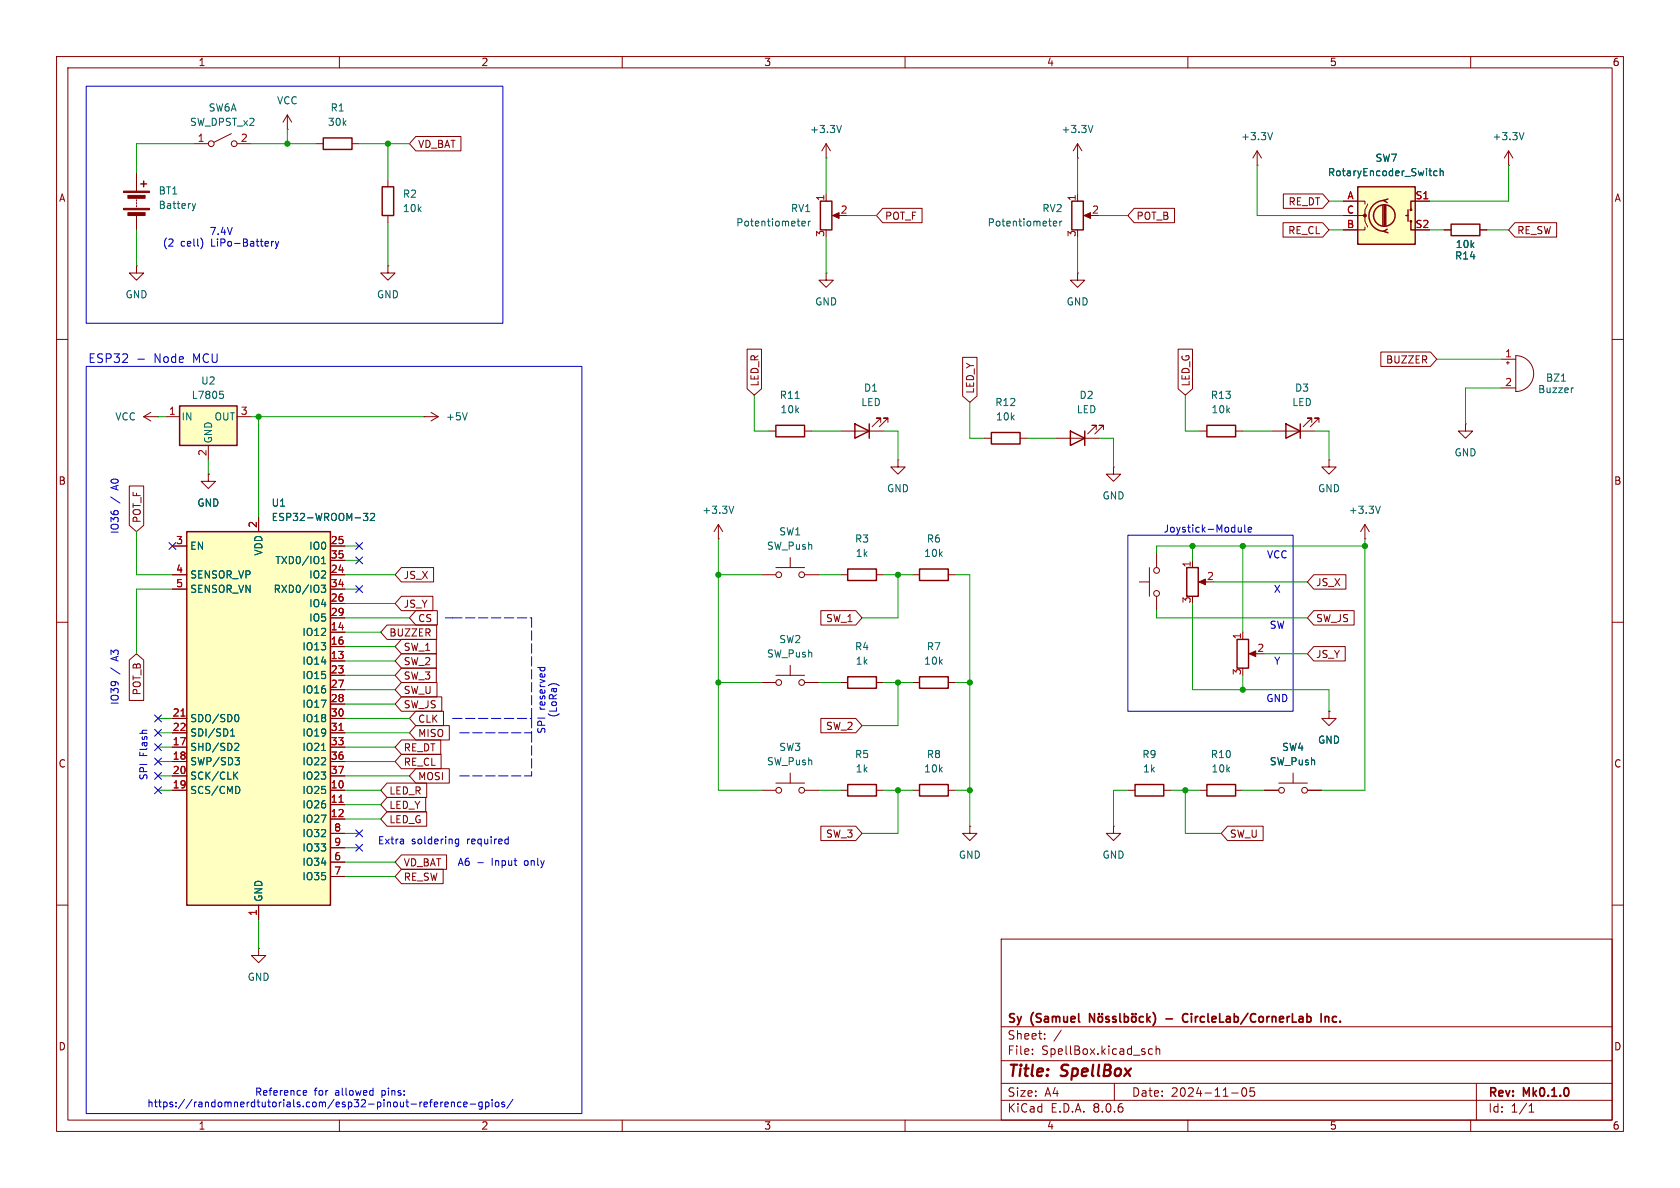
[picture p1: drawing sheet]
<svg xmlns="http://www.w3.org/2000/svg" width="297mm" height="210mm" viewBox="0 0 297 210" stroke-linecap="round" stroke-linejoin="round" font-family="sans-serif">
<g fill="none" stroke="#840000" stroke-width=".18">
<path d="M10 10h277v190h-277zM12 12h273v186h-273zM60 10v2M110 10v2M160 10v2M210 10v2M260 10v2M10 60h2M285 60h2M10 110h2M285 110h2M10 160h2"/>
<path d="M285 160h2M177 166h108v32h-108zM60 198v2M110 198v2M160 198v2M177 194.5h108M177 191.5h108M177 187.5h108M177 181.5h108M182.5 186.3v.1M182.5 185.5v.1M184.7 183.6v.1"/>
<path d="M184.7 182.8v.1M187.6 182.1l-1.3 2M197 191.5v3M203.7 185.5l-.4-.1-.3 .3v.4l.2 .2h.5M204.4 185.5l.2-.1 .4 .1v.9M204.4 184.9v1.5M210 198v2M217.7 193.2h1.2M219.7 192.4l.2-.1a.81 .81 0 0 1 .6 .6 .81 .81 0 0 1-.3 .8l-.2 .1a.81 .81 0 0 1-.3-1.4zM221.7 192.3h-.7v.7l.2-.1h.5l.1 .3-.1 .5-.2 .1-.5-.1M260 198v2M261 191.5v6.5"/>
<path d="M270.3 196.6h.9M270.3 195.5l.4-.4v1.5"/>
</g>
<g fill="none" stroke="#840000" stroke-width=".3">
<path d="M193.5 179.2v1.5l-.9-1.5v1.5M194.2 179.8l.2-.1 .4 .1 .1 .6-.1 .2-.4 .1-.2-.2zM194.3 179.2v.1M194.8 179.2v.1M196.1 179.8l-.4-.1-.2 .2 .1 .2 .5 .2v.3h-.6M197.3 179.8l-.4-.1-.2 .2 .1 .2 .5 .2v.3h-.6M198 179.2v1.3l.2 .2M198.8 179.8l.4-.1 .3 .3v.4l-.2 .2h-.5M198.8 179.2v1.5M200.1 179.8l.2-.1 .5 .1v.6l-.1 .2-.4 .1-.2-.2zM200.2 179.2v.1M200.8 179.2v.1"/>
<path d="M202.1 179.8l-.4-.1-.3 .3v.4l.2 .2h.5M202.8 179.2v1.5M203.3 179.7l-.5 .6M203.8 179a1.72 1.72 0 0 1 0 2.3M210 179.3a.6 .6 0 0 0-.8 0 .6 .6 0 0 0-.1 .7 .56 .56 0 0 0 .2 .6 .56 .56 0 0 0 .7-.1M233.6 179.2v1.5M234.3 179.8l.2-.1 .3 .1 .1 .9M234.3 179.7v1M202.9 180.1l.4 .6M206.1 180.1h1.2"/>
</g>
<path d="M31.7 71.8h10.2v6.9h-10.2z" fill="#ffffc2"/>
<path d="M256.5 39.6h5.1v2.1h-5.1zM31.7 71.8h10.2v6.9h-10.2zM189.2 76.2l2.6 1.3-2.6 1.2zM191.8 76.2v2.5M209.8 100.3h2v5.1h-2zM218.7 113h2v5.1h-2z" fill="none" stroke="#840000" stroke-width=".25"/>
<g fill="none" stroke="#840000" stroke-width=".18">
<path d="M255.3 40.6h1.2M261.6 40.6h1.3M25.4 73.7h2.5M25.4 73.7l1.3 .7M26.7 72.9l-1.3 .8M27.9 73.7h.1M29.2 73.7h2.5M36.8 78.7v2.6M41.9 73.7h2.5M186.7 77.5h7.6M193.8 75.9v-.7h-.8h.8l-1.5 1.5M195.1 75.9v-.7h-.8h.8l-1.6 1.5"/>
<path d="M259.1 74.9v1.3h1.2l-1.2 1.3-1.3-1.3h1.3M259.1 74.9h.1M265.4 63.5h2.6M265.4 68.6h2.6M266.3 64.1h.5M266.6 63.9v.5M268 62.9a3.2 3.2 0 0 1 3.1 3.1 3.2 3.2 0 0 1-3.1 3.2zM36.8 83.8v1.3h1.3l-1.3 1.3-1.2-1.3h1.2M36.8 83.8h.1M210.8 99.1v1.2M212.3 102.9h1.1M219.7 111.8v1.2"/>
<path d="M221.2 115.6h1M234.9 125.7v1.3h1.3l-1.3 1.3-1.2-1.3h1.2M234.9 125.7h.1M45.7 167.6v1.3h1.3l-1.3 1.3-1.3-1.3h1.3M45.7 167.6h.1"/>
</g>
<path d="M38.9 69.2h.6M39 69.6h.3l.2 .3-.1 .5h-.4M276 67.4h.8M278.2 68.6h-.3" fill="none" stroke="#006464" stroke-width=".18"/>
<g fill="#840000" stroke="#840000" stroke-width=".18">
<path d="M220.9 115.6l1.1-.5v1z"/>
<path d="M212 102.9l1.1-.5v1z"/>
</g>
<path d="M240 33h10.2v10.2h-10.2z" fill="#ffffc2"/>
<g fill="none" stroke="#840000" stroke-width=".25">
<path d="M240 33h10.2v10.2h-10.2zM244.5 36.3v3.6M244.7 35.4a2.73 2.73 0 0 0-2.7 2.8 2.73 2.73 0 0 0 2.7 2.7M244.7 36.3v3.6M245 36.3v3.6M245.4 35.2l-.8 .2 .6 .4M248.5 38.1h.4M248.9 37.1v2M249.4 39.1v1.5h.8M250.2 35.6h-.8v1.5M245.2 40.5l-.6 .4 .8 .2"/>
<circle cx="244.7" cy="38.1" r="1.9"/>
<circle cx="249.4" cy="39.1" r=".13"/>
<circle cx="249.4" cy="37.1" r=".13"/>
</g>
<circle cx="241.3" cy="38.1" r=".25" fill="#840000" stroke="#840000" stroke-width=".18"/>
<path d="M222.2 29.2h.1M222.2 26.7l-.7 1.2M222.2 26.7v2.5M222.2 26.7l.8 1.2M237.5 35.6h3.8v.5M237.5 38.1h3.8v1l.5 1M241.8 36.1l-.5 1v1h-.5M250.2 35.6h2.5M241.3 40.1v.5h-3.8" fill="none" stroke="#840000" stroke-width=".18"/>
<path d="M225 23.4l-.5 1.3M254.1 30.3l-.4-.1-.2 .3 .1 .5h.5M254.6 30.3l.2-.1 .3 .1v.8M254.6 29.8v1.3" fill="none" stroke="#006464" stroke-width=".18"/>
<path d="M33 94h25.4v66h-25.4z" fill="#ffffc2"/>
<g fill="none" stroke="#840000" stroke-width=".25">
<path d="M24.9 32.5h1M25.4 32v1M57.1 24.4h5.1v2h-5.1zM67.6 33h2v5.1h-2zM145 35.6h2.1v5h-2.1zM189.5 35.6h2v5h-2zM137.2 75.2h5v2h-5zM151.1 74.9l2.6 1.3-2.6 1.3zM153.7 74.9v2.6M175.3 76.5h5v2h-5zM213.4 75.2h5v2h-5zM227.3 74.9l2.6 1.3-2.6 1.3z"/>
<path d="M229.9 74.9v2.6M33 94h25.4v66h-25.4zM149.9 119.6h5v2.1h-5zM149.9 100.6h5v2h-5zM162.6 100.6h5v2h-5zM162.6 119.6h5v2.1h-5zM149.9 138.7h5v2h-5zM162.6 138.7h5v2h-5zM200.7 138.7h5v2h-5zM213.4 138.7h5v2h-5z"/>
</g>
<g fill="none" stroke="#840000" stroke-width=".18">
<path d="M24.1 30.5v3.3M24.1 35.3v.3M24.1 35.8v.3M24.1 36.3v.3M24.1 38.1v2.5M34.3 25.4h2.5M40.9 23.6l-3.1 1.5M41.9 25.4h2.5M50.8 22.9h.1M50.8 20.3l-.8 1.3M50.8 20.3v2.6M50.8 20.3l.8 1.3"/>
<path d="M55.9 25.4h1.2M62.2 25.4h1.3M68.6 31.8v1.2M68.6 38.1v1.3M73.5 24.1h8v2.6h-8l-1.1-1.3zM146 27.9h.1M146 25.4l-.7 1.3M146 25.4v2.5M146 34.3v1.3M146 25.4l.8 1.3M147.6 38.1h1M156.1 36.8h6.9v2.6h-6.9l-1.2-1.3z"/>
<path d="M190.5 27.9h.1M190.5 25.4v2.5M190.5 34.3v1.3M190.5 25.4l-.8 1.3M190.5 25.4l.8 1.3M192 38.1h1M200.5 36.8h7.1v2.6h-7.1l-1.1-1.3zM226.8 39.4h7l1.1 1.2-1.1 1.3h-7zM226.9 34.3h6.9l1.1 1.3-1.1 1.2h-6.9zM237.5 38.1h2.5M237.5 35.6h2.5M250.2 35.6h2.5"/>
<path d="M266.7 29.2h.1M266.7 26.7l-.8 1.2M266.7 26.7v2.5M266.7 26.7l.8 1.2M267.8 39.4h7.4v2.5h-7.4l-1.1-1.3zM24.1 47v1.3h1.3l-1.3 1.2-1.2-1.2h1.2M24.1 47h.1M68.6 47v1.3h1.2l-1.2 1.2-1.3-1.2h1.3M68.6 47h.1M146 48.3v1.2h1.3l-1.3 1.3-1.2-1.3h1.2M146 48.3h.1M190.5 48.3v1.2h1.3l-1.3 1.3-1.3-1.3h1.3"/>
<path d="M190.5 48.3h.1M237.5 40.6h2.5M255.3 40.6h1.2M261.6 40.6h1.3M74.9 73.7h.1M74.9 73.7h2.6M76.2 72.9l1.3 .8M77.5 73.7l-1.3 .7M132.1 61.7h2.5v7l-1.3 1.2-1.2-1.2zM135.9 76.2h1.3M142.2 76.2h1.3M148.6 76.2h7.6"/>
<path d="M155.7 74.7v-.8h-.8h.8l-1.5 1.5M157 74.7v-.8h-.8h.8l-1.6 1.5M170.2 63.2h2.5v6.8l-1.3 1.1-1.2-1.1zM174 77.5h1.3M180.3 77.5h1.3M208.3 61.7h2.5v7l-1.3 1.2-1.2-1.2zM212.1 76.2h1.3M218.4 76.2h1.3M224.8 76.2h7.6M231.9 74.7v-.8h-.8h.8l-1.5 1.5M233.2 74.7v-.8h-.8h.8l-1.6 1.5M244.1 62.2h8.8l1.1 1.3-1.1 1.3h-8.8z"/>
<path d="M22.9 85.9h2.5v7l-1.3 1.1-1.2-1.1zM30.5 96.5h2.5M36.8 83.8h.1M45.7 91.4v2.6M58.4 96.5h2.6M58.4 99.1h2.6M127 95.3h.1M127 92.7l-.8 1.3M127 92.7v2.6M127 92.7l.8 1.3M139.7 98.6v1.7M158.7 81.3v1.3h1.3l-1.3 1.2-1.2-1.2h1.2"/>
<path d="M158.7 81.3h.1M196.8 82.6v1.2h1.3l-1.3 1.3-1.2-1.3h1.2M196.8 82.6h.1M204.5 97.8v2.5M234.9 81.3v1.3h1.3l-1.3 1.2-1.2-1.2h1.2M234.9 81.3h.1M241.3 95.3h.1M241.3 92.7l-.8 1.3M241.3 92.7v2.6M241.3 92.7l.8 1.3M22.9 116.7l1.2-1.1 1.3 1.1v7.1h-2.5zM30.5 101.6h2.5"/>
<path d="M30.5 104.1h2.5M58.4 116.8h2.6M58.4 111.8h2.6M58.4 114.3h2.6M58.4 119.4h2.6M58.4 101.6h2.6M58.4 106.7h2.6M58.4 109.2h2.6M58.4 104.1h2.6M68.4 110.5h8.8v2.5h-8.8l-1.1-1.2zM71 113h6.1v2.6h-6.1l-1.2-1.3zM71 115.6h6.1v2.5h-6.1l-1.2-1.3z"/>
<path d="M71 118.1h6.1v2.6h-6.1l-1.2-1.3zM71 105.4h5.5v2.6h-5.5l-1.2-1.3zM71 100.3h5.6v2.6h-5.6l-1.2-1.3zM73.5 107.9h3.8v2.6h-3.8l-1.1-1.3zM134.6 101.6h2.6M137.2 119.4h5M137.2 100.3h5M139.7 117.6v1.8M142.2 101.6h2.6M145.1 107.9h6.2l1.1 1.3-1.1 1.3h-6.2zM148.6 101.6h1.3M154.9 101.6h1.3"/>
<path d="M161.3 101.6h1.3M167.6 101.6h1.3M201.4 102.9h1.8M203.2 100.3v5.1M204.5 105.4v2.6M232.3 101.6h5.6v2.5h-5.6l-1.2-1.2zM232.3 114.3h5.5v2.5h-5.5l-1.2-1.2zM232.3 107.9h7.1v2.6h-7.1l-1.2-1.3zM30.5 139.7h2.5M30.5 132.1h2.5M30.5 134.6h2.5M30.5 137.2h2.5"/>
<path d="M30.5 127h2.5M30.5 129.5h2.5M58.4 139.7h2.6M58.4 132.1h2.6M58.4 134.6h2.6M58.4 137.2h2.6M58.4 127h2.6M58.4 129.5h2.6M58.4 121.9h2.6M58.4 124.5h2.6M68.4 138.4h7v2.6h-7l-1.1-1.3zM71 120.6h6.3v2.6h-6.3l-1.2-1.3z"/>
<path d="M71 123.2h7.1v2.5h-7.1l-1.2-1.2zM71 133.3h7v2.6h-7l-1.2-1.3zM71 130.8h6.9v2.6h-6.9l-1.2-1.3zM73.5 135.9h5.9v2.5h-5.9l-1.1-1.2zM73.5 128.3h5.9v2.5h-5.9l-1.1-1.3zM73.5 125.7h4.9v2.6h-4.9l-1.1-1.3zM134.6 139.7h2.6M134.6 120.7h2.6M137.2 138.4h5M139.7 136.7v1.7M142.2 139.7h2.6M142.2 120.7h2.6"/>
<path d="M145.1 127h6.2l1.1 1.3-1.1 1.2h-6.2zM148.6 139.7h1.3M148.6 120.7h1.3M154.9 139.7h1.3M154.9 120.7h1.3M161.3 139.7h1.3M161.3 120.7h1.3M167.6 139.7h1.3M167.6 120.7h1.3M199.4 139.7h1.3M205.7 139.7h1.3M212.1 139.7h1.3"/>
<path d="M218.4 139.7h1.3M223.5 139.7h2.6M226.1 138.4h5M228.6 136.7v1.7M231.1 139.7h2.6M234.9 125.7h.1M58.4 142.2h2.6M58.4 144.8h2.6M58.4 152.4h2.6M58.4 154.9h2.6M58.4 147.3h2.6M58.4 149.9h2.6"/>
<path d="M68.4 143.5h7v2.6h-7l-1.1-1.3zM68.4 141h6.9v2.5h-6.9l-1.1-1.3zM71 153.7h7.3v2.5h-7.3l-1.2-1.3zM71 151.1h7.9v2.6h-7.9l-1.2-1.3zM145.1 146h6.2l1.1 1.3-1.1 1.3h-6.2zM171.4 146.1v1.2h1.3l-1.3 1.3-1.2-1.3h1.2M171.4 146.1h.1M196.8 146.1v1.2h1.3l-1.3 1.3-1.2-1.3h1.2M196.8 146.1h.1M217 146h6.3v2.6h-6.3l-1.1-1.3zM45.7 160v2.6"/>
<circle cx="37.3" cy="25.4" r=".51"/>
<circle cx="41.4" cy="25.4" r=".51"/>
<circle cx="137.7" cy="101.6" r=".51"/>
<circle cx="141.7" cy="101.6" r=".51"/>
<circle cx="204.5" cy="104.9" r=".51"/>
<circle cx="204.5" cy="100.8" r=".51"/>
<circle cx="137.7" cy="120.7" r=".51"/>
<circle cx="137.7" cy="139.7" r=".51"/>
<circle cx="141.7" cy="120.7" r=".51"/>
<circle cx="141.7" cy="139.7" r=".51"/>
<circle cx="226.6" cy="139.7" r=".51"/>
<circle cx="230.6" cy="139.7" r=".51"/>
</g>
<path d="M32 126.6h.7M59.9 129.1h.8M59.9 141.8h.8" fill="none" stroke="#a90000" stroke-width=".18"/>
<g fill="none" stroke="#006464" stroke-width=".18">
<path d="M34 36l.3 .8M34.3 36.8l-.2 .4M34.6 36l-.3 .8M141.8 39.5l.6-.1-.1-.2-.4-.1-.1 .2v.6h.5M142.9 39.1v.8M143.3 39.1l-.4 .2M148.8 22.2l-.5 1.2M186.2 39.5l.6-.1v-.2l-.4-.1-.2 .2 .1 .6h.5M187.4 39.1v.8M187.7 39.1l-.3 .2M193.2 22.2l-.4 1.2M254.1 30.3l-.4-.1-.2 .3 .1 .5h.5"/>
<path d="M254.6 30.3l.2-.1 .3 .1v.8M254.6 29.8v1.3M269.4 23.4l-.4 1.3M82.6 73l-.4 1.2M140.6 70.4h.7M56.8 99.6h.8M56.8 98.7l.4-.3v1.2M64.2 90.7h.8l-.4 .5 .4 .2v.5l-.2 .1-.6-.1M65.5 90.9l.5-.2 .2 .4-.8 .9h.8M129.7 89.5l-.4 1.2M244 89.5l-.4 1.2M56.8 103.4h.8l-.5 .5 .4 .2v.5l-.2 .1h-.5"/>
<path d="M40.8 130.1h.7M40.8 129.2l.3-.4v1.3M41.5 137l.5 .7M41.6 133.9h.7l-.4 .5 .4 .1v.5l-.2 .2h-.4M41.7 131.4l.4 .1 .1 .3-.8 .9h.8M41.8 126.3a.68 .68 0 0 1 .4 .6 .68 .68 0 0 1-.4 .7M42 136.5l-.7 .7M42.2 139.1l.2 .5-.2 .6M56.8 132.7h.8"/>
</g>
<g fill="#840000" stroke="#840000" stroke-width=".18">
<path d="M191.6 38.1l1.2-.5v1z"/>
<path d="M147.2 38.1l1.1-.5v1z"/>
<path d="M21.8 36.8h4.6v.3h-4.6z"/>
<path d="M21.8 33.8h4.6v.2h-4.6z"/>
<path d="M22.6 37.6h3.1v.5h-3.1z"/>
<path d="M22.6 34.5h3.1v.6h-3.1z"/>
</g>
<g fill="none" stroke="#0000c2" stroke-width=".18">
<path d="M15.2 15.2h73.7v42h-73.7zM35.5 42.1a1.49 1.49 0 0 1 0 1.8M48 42.7v.8M48.4 42.7l-.4 .2M48.7 42.7l.3 .8M49 43.5l-.3 .4M49.3 42.7l-.3 .8M15.2 64.8h87.7v132.1h-87.7zM24.4 63.5h1.1M199.4 94.6h29.2v31.1h-29.2zM218.9 93.2l.1 .8 .3 .1 .1-.2M219.4 93.2v.9"/>
<path d="M220.1 92.8v1.1l.1 .2M220.7 93.6l.6-.1-.1-.2-.4-.1-.1 .2v.6h.5M78.7 109.2h1.3M95.1 118h1.2M95.5 118v.3M96.3 118v.3M97.2 121a1.5 1.5 0 0 1 1.6 .2M81.1 148.3v1.1l-.3 .2-.3-.1M81.1 148.4l-.4-.1-.2 .3 .1 .5h.5M84.5 152.5h.9M89.5 148.3l.4 .1M89.9 149.1l-.4 .1"/>
<path d="M89.9 147.9v1.3M53.7 193.6h.5M53.7 192.8h.3l.2 .3-.6 .1M65.8 192.8h.1M65.9 192.3v1.3M65.9 193.6h-.1M75.5 194.9l.1 .2-.6 .1M75.9 194.8h.5M76.4 194.4l-.3 .2v1.1M76.8 195.2l.6-.1-.1-.2-.3-.1-.2 .2v.6h.5M77.9 194.8v.9M78.3 194.8l-.4 .3"/>
<path d="M78.6 195.2l.7-.1-.1-.2-.4-.1-.2 .2 .1 .6h.5M79.8 194.9l.2-.1 .3 .1v.8M79.8 194.8v.9M81.5 194.9l-.4-.1-.2 .3 .1 .5h.5M82 195.2l.6-.1-.1-.2-.3-.1-.2 .2v.6h.5M83.1 195.2h1M85.2 194.9l-.3-.1-.3 .3 .2 .5h.4M85.2 194.8v1l-.2 .3-.3-.1M85.8 194.9l.4-.1 .3 .3-.2 .5h-.5M85.8 194.8v1.3M87 194.4v.1M87 194.8v.9"/>
<path d="M87.7 194.9l.3-.1 .2 .3v.3l-.2 .3-.3-.1-.2-.2zM89.2 194.9l-.3-.1-.2 .2v.2l.5 .1v.3h-.5M90.7 194.3l-1.1 1.7"/>
</g>
<path d="M80 109.2h14M94 109.2v17.8M80 127h14M81.3 129.5h12.7M81.3 137.2h12.7M94 127v2.5M94 129.5v7.7" fill="none" stroke="#0000c2" stroke-width=".18" stroke-dasharray="1.7 .6"/>
<g fill="none" stroke="#009600" stroke-width=".18">
<path d="M34.3 25.4h-10.2v5.1M44.4 25.4h11.5M50.8 22.9v2.5M63.5 25.4h8.9M68.6 25.4v6.4M68.6 39.4v7.6M146 27.9v6.4M149.9 38.1h5M190.5 27.9v6.4M194.3 38.1h5.1M222.2 29.2v8.9h15.3M234.9 35.6h2.6"/>
<path d="M266.7 29.2v6.4h-14M24.1 40.6v6.4M146 41.9v6.4M190.5 41.9v6.4M234.9 40.6h2.6M252.7 40.6h2.6M262.9 40.6h3.8M27.9 73.7h1.3M44.4 73.7h30.5M45.7 73.7v17.7M133.3 69.9v6.3h2.6M143.5 76.2h5.1"/>
<path d="M156.2 76.2h2.5v5.1M171.4 71.1v6.4h2.6M181.6 77.5h5.1M194.3 77.5h2.5v5.1M209.5 69.9v6.3h2.6M219.7 76.2h5.1M232.4 76.2h2.5v5.1M254 63.5h11.4M265.4 68.6h-6.3v6.3M24.1 94v7.6h6.4M36.8 81.3v2.5M61 99.1h2.5"/>
<path d="M61 96.5h2.5M127 95.3v44.4h7.6M210.8 96.5v2.6M219.7 96.5v15.3M241.3 96.5h-36.8v1.3M241.3 95.3v44.4h-7.6M30.5 104.1h-6.4v11.5M61 109.2h11.4M61 114.3h8.8M61 104.1h2.5M61 111.8h6.3M61 116.8h8.8"/>
<path d="M61 101.6h8.8M61 119.4h8.8M61 106.7h8.8M127 101.6h7.6M144.8 101.6h3.8M156.2 101.6h5.1M158.7 101.6v7.6h-6.3M168.9 101.6h2.5v44.5M204.5 108v1.2h26.6M210.8 106.7v15.2h24.1v3.8M214.6 102.9h16.5M219.7 119.4v2.5"/>
<path d="M223.5 115.6h7.6M27.9 132.1h2.6M27.9 129.5h2.6M27.9 134.6h2.6M27.9 127h2.6M27.9 137.2h2.6M27.9 139.7h2.6M61 132.1h8.8M61 129.5h11.4M61 134.6h8.8M61 127h11.4M61 137.2h11.4"/>
<path d="M61 139.7h6.3M61 121.9h8.8M61 124.5h8.8M127 120.7h7.6M144.8 139.7h3.8M144.8 120.7h3.8M156.2 139.7h5.1M156.2 120.7h5.1M158.7 120.7v7.6h-6.3M158.7 139.7v7.6h-6.3M168.9 139.7h2.5M168.9 120.7h2.5"/>
<path d="M199.4 139.7h-2.6v6.4M207 139.7h5.1M209.5 139.7v7.6h6.4M219.7 139.7h3.8M61 144.8h6.3M61 152.4h8.8M61 142.2h6.3M61 149.9h2.5M61 147.3h2.5M61 154.9h8.8M45.7 162.6v5"/>
</g>
<g fill="none" stroke="#000084" stroke-width=".18">
<path d="M29.9 95.9l1.2 1.2M31.1 95.9l-1.2 1.2M62.9 95.9l1.2 1.2M62.9 98.5l1.2 1.2M64.1 95.9l-1.2 1.2M64.1 98.5l-1.2 1.2M62.9 103.5l1.2 1.2M64.1 103.5l-1.2 1.2M27.3 134l1.2 1.2M27.3 139.1l1.2 1.2M27.3 131.5l1.2 1.2M27.3 136.6l1.2 1.2"/>
<path d="M27.3 128.9l1.2 1.2M27.3 126.4l1.2 1.2M28.5 131.5l-1.2 1.2M28.5 139.1l-1.2 1.2M28.5 134l-1.2 1.2M28.5 136.6l-1.2 1.2M28.5 128.9l-1.2 1.2M28.5 126.4l-1.2 1.2M62.9 149.3l1.2 1.2M62.9 146.7l1.2 1.2M64.1 149.3l-1.2 1.2M64.1 146.7l-1.2 1.2"/>
</g>
<g fill="#009600" stroke="#009600" stroke-width=".18">
<circle cx="45.7" cy="73.7" r=".46"/>
<circle cx="68.6" cy="25.4" r=".46"/>
<circle cx="50.8" cy="25.4" r=".46"/>
<circle cx="241.3" cy="96.5" r=".46"/>
<circle cx="219.7" cy="96.5" r=".46"/>
<circle cx="210.8" cy="96.5" r=".46"/>
<circle cx="158.7" cy="101.6" r=".46"/>
<circle cx="127" cy="101.6" r=".46"/>
<circle cx="171.4" cy="120.7" r=".46"/>
<circle cx="171.4" cy="139.7" r=".46"/>
<circle cx="158.7" cy="120.7" r=".46"/>
<circle cx="158.7" cy="139.7" r=".46"/>
<circle cx="127" cy="120.7" r=".46"/>
<circle cx="219.7" cy="121.9" r=".46"/>
<circle cx="209.5" cy="139.7" r=".46"/>
</g>
<g font-size="2.8" fill="#840000">
<text x="178" y="190.9">Title:</text>
<text x="187.7" y="190.9">SpellBox</text>
</g>
<g font-size="2.1" fill="#0000c2">
<text x="15.5" y="64.3">ESP32</text>
<text x="27.3" y="64.3">Node</text>
<text x="34.2" y="64.3">MCU</text>
</g>
<g font-size="2.1" fill="#840000">
<text x="178" y="184">Sheet:</text>
<text x="178" y="181.2">Sy</text>
<text x="182.3" y="181.2">(Samuel</text>
<text x="211" y="181.2">CircleLab/CornerLab</text>
<text x="236" y="181.2">Inc.</text>
<text x="178" y="186.7">File:</text>
<text x="184.1" y="186.7">SpellBox.kicad_sch</text>
<text x="178" y="196.9">KiCad</text>
<text x="178" y="194.1">Size:</text>
<text x="184.7" y="194.1">A4</text>
<text x="185.7" y="196.9">E.D.A.</text>
<text x="193.3" y="196.9">8.0.6</text>
<text x="200" y="194.1">Date:</text>
<text x="207" y="194.1">2024-11-05</text>
<text x="263" y="194.3">Rev:</text>
<text x="263" y="196.9">Id:</text>
<text x="267.1" y="196.9">1/1</text>
<text x="269.4" y="194.3">Mk0.1.0</text>
</g>
<g font-size="1.8" fill="#840000">
<text x="35" y="11.9">1</text>
<text x="85" y="11.9">2</text>
<text x="135" y="11.9">3</text>
<text x="185" y="11.9">4</text>
<text x="235" y="11.9">5</text>
<text x="285" y="11.9">6</text>
<text x="73.8" y="26.4">VD_BAT</text>
<text x="10.3" y="35.9">A</text>
<text x="285.3" y="35.9">A</text>
<text x="156.4" y="39.1">POT_F</text>
<text x="200.8" y="39.1">POT_B</text>
<text x="227.6" y="41.6">RE_CL</text>
<text x="227.7" y="36.5">RE_DT</text>
<text x="268.1" y="41.6">RE_SW</text>
<text x="244.9" y="64.5">BUZZER</text>
<text x="134.3" y="68.4" transform="rotate(-90 134.3 68.4)">LED_R</text>
<text x="172.4" y="69.7" transform="rotate(-90 172.4 69.7)">LED_Y</text>
<text x="210.5" y="68.4" transform="rotate(-90 210.5 68.4)">LED_G</text>
<text x="10.3" y="85.9">B</text>
<text x="285.3" y="85.9">B</text>
<text x="25.1" y="92.6" transform="rotate(-90 25.1 92.6)">POT_F</text>
<text x="71.3" y="107.6">JS_Y</text>
<text x="71.3" y="102.6">JS_X</text>
<text x="232.6" y="103.8">JS_X</text>
<text x="68.7" y="112.7">BUZZER</text>
<text x="73.8" y="110.2">CS</text>
<text x="145.9" y="110.2">SW_1</text>
<text x="232.6" y="110.2">SW_JS</text>
<text x="71.3" y="115.3">SW_1</text>
<text x="71.3" y="117.8">SW_2</text>
<text x="232.6" y="116.5">JS_Y</text>
<text x="25.1" y="123" transform="rotate(-90 25.1 123)">POT_B</text>
<text x="71.3" y="122.9">SW_U</text>
<text x="71.3" y="120.3">SW_3</text>
<text x="71.3" y="125.4">SW_JS</text>
<text x="73.8" y="130.5">MISO</text>
<text x="73.8" y="128">CLK</text>
<text x="145.9" y="129.2">SW_2</text>
<text x="10.3" y="135.9">C</text>
<text x="71.3" y="135.6">RE_CL</text>
<text x="71.3" y="133">RE_DT</text>
<text x="285.3" y="135.9">C</text>
<text x="68.7" y="140.7">LED_R</text>
<text x="68.7" y="143.2">LED_Y</text>
<text x="73.8" y="138.1">MOSI</text>
<text x="68.7" y="145.7">LED_G</text>
<text x="145.9" y="148.3">SW_3</text>
<text x="217.3" y="148.3">SW_U</text>
<text x="71.3" y="155.9">RE_SW</text>
<text x="71.3" y="153.4">VD_BAT</text>
<text x="10.3" y="185.9">D</text>
<text x="285.3" y="185.9">D</text>
<text x="35" y="199.9">1</text>
<text x="85" y="199.9">2</text>
<text x="135" y="199.9">3</text>
<text x="185" y="199.9">4</text>
<text x="235" y="199.9">5</text>
<text x="285" y="199.9">6</text>
</g>
<g font-size="1.8" fill="#006464">
<text x="33.5" y="22.5">SW_DPST_x2</text>
<text x="36.8" y="19.9">SW6A</text>
<text x="48.9" y="18.6">VCC</text>
<text x="57.9" y="22.5">30k</text>
<text x="58.3" y="19.9">R1</text>
<text x="143.1" y="23.7">+3.3V</text>
<text x="187.6" y="23.7">+3.3V</text>
<text x="219.3" y="25">+3.3V</text>
<text x="243.1" y="28.8">SW7</text>
<text x="263.8" y="25">+3.3V</text>
<text x="27.9" y="34.6">BT1</text>
<text x="71.1" y="35.2">R2</text>
<text x="234.7" y="31.3">RotaryEncoder_Switch</text>
<text x="27.9" y="37.1">Battery</text>
<text x="71.1" y="37.7">10k</text>
<text x="130.1" y="40.2">Potentiometer</text>
<text x="139.7" y="37.7">RV1</text>
<text x="174.5" y="40.2">Potentiometer</text>
<text x="184.2" y="37.7">RV2</text>
<text x="257.1" y="46.1">R14</text>
<text x="257.3" y="44">10k</text>
<text x="22.1" y="52.9">GND</text>
<text x="66.5" y="52.9">GND</text>
<text x="144" y="54.2">GND</text>
<text x="188.5" y="54.2">GND</text>
<text x="33.8" y="70.7">L7805</text>
<text x="35.5" y="68.2">U2</text>
<text x="137.8" y="70.7">R11</text>
<text x="152.2" y="72">LED</text>
<text x="152.6" y="69.4">D1</text>
<text x="175.9" y="72">R12</text>
<text x="190.7" y="70.7">D2</text>
<text x="214" y="70.7">R13</text>
<text x="228.4" y="72">LED</text>
<text x="228.8" y="69.4">D3</text>
<text x="271.8" y="69.7">Buzzer</text>
<text x="273.2" y="67.7">BZ1</text>
<text x="20.3" y="74.5">VCC</text>
<text x="32" y="74.5">IN</text>
<text x="37.8" y="74.5">OUT</text>
<text x="78.7" y="74.5">+5V</text>
<text x="137.9" y="73.3">10k</text>
<text x="176" y="74.5">10k</text>
<text x="190.3" y="73.3">LED</text>
<text x="214.1" y="73.3">10k</text>
<text x="37.7" y="78.5" transform="rotate(-90 37.7 78.5)">GND</text>
<text x="257" y="80.9">GND</text>
<text x="34.8" y="89.8">GND</text>
<text x="47.9" y="89.8">U1</text>
<text x="156.7" y="87.2">GND</text>
<text x="194.8" y="88.5">GND</text>
<text x="232.9" y="87.2">GND</text>
<text x="47.9" y="92.3">ESP32-WROOM-32</text>
<text x="124.1" y="91">+3.3V</text>
<text x="137.7" y="94.8">SW1</text>
<text x="238.4" y="91">+3.3V</text>
<text x="33.5" y="97.4">EN</text>
<text x="46.6" y="98.3" transform="rotate(-90 46.6 98.3)">VDD</text>
<text x="48.6" y="99.9">TXD0/IO1</text>
<text x="54.6" y="97.4">IO0</text>
<text x="135.5" y="97.4">SW_Push</text>
<text x="151.1" y="96.1">R3</text>
<text x="151.2" y="98.7">1k</text>
<text x="163.3" y="98.7">10k</text>
<text x="163.8" y="96.1">R6</text>
<text x="33.5" y="102.5">SENSOR_VP</text>
<text x="33.5" y="105">SENSOR_VN</text>
<text x="48.3" y="105">RXD0/IO3</text>
<text x="54.6" y="102.5">IO2</text>
<text x="54.6" y="107.5">IO4</text>
<text x="53.4" y="112.6">IO12</text>
<text x="54.6" y="110.1">IO5</text>
<text x="137.7" y="113.9">SW2</text>
<text x="53.4" y="117.7">IO14</text>
<text x="53.4" y="115.2">IO13</text>
<text x="135.5" y="116.4">SW_Push</text>
<text x="151.1" y="115.2">R4</text>
<text x="151.2" y="117.7">1k</text>
<text x="163.3" y="117.7">10k</text>
<text x="163.8" y="115.2">R7</text>
<text x="53.4" y="120.2">IO15</text>
<text x="53.4" y="122.8">IO16</text>
<text x="53.4" y="125.3">IO17</text>
<text x="33.5" y="127.9">SDO/SD0</text>
<text x="33.5" y="130.4">SDI/SD1</text>
<text x="53.4" y="127.9">IO18</text>
<text x="53.4" y="130.4">IO19</text>
<text x="232.9" y="131.7">GND</text>
<text x="33.5" y="132.9">SHD/SD2</text>
<text x="33.5" y="135.5">SWP/SD3</text>
<text x="53.4" y="132.9">IO21</text>
<text x="53.4" y="135.5">IO22</text>
<text x="135.5" y="135.5">SW_Push</text>
<text x="137.7" y="132.9">SW3</text>
<text x="151.1" y="134.2">R5</text>
<text x="151.2" y="136.8">1k</text>
<text x="163.3" y="136.8">10k</text>
<text x="163.8" y="134.2">R8</text>
<text x="201.9" y="134.2">R9</text>
<text x="202" y="136.8">1k</text>
<text x="214" y="134.2">R10</text>
<text x="214.1" y="136.8">10k</text>
<text x="224.4" y="135.5">SW_Push</text>
<text x="226.6" y="132.9">SW4</text>
<text x="33.5" y="140.6">SCS/CMD</text>
<text x="33.5" y="138">SCK/CLK</text>
<text x="53.4" y="140.6">IO25</text>
<text x="53.4" y="143.1">IO26</text>
<text x="53.4" y="138">IO23</text>
<text x="53.4" y="145.6">IO27</text>
<text x="53.4" y="148.2">IO32</text>
<text x="53.4" y="153.3">IO34</text>
<text x="53.4" y="155.8">IO35</text>
<text x="53.4" y="150.7">IO33</text>
<text x="169.4" y="152">GND</text>
<text x="194.8" y="152">GND</text>
<text x="46.6" y="159.5" transform="rotate(-90 46.6 159.5)">GND</text>
<text x="43.7" y="173.6">GND</text>
</g>
<g font-size="1.8" fill="#a90000">
<text x="34.9" y="25.1">1</text>
<text x="42.5" y="25.1">2</text>
<text x="145.8" y="35.6" transform="rotate(-90 145.8 35.6)">1</text>
<text x="190.2" y="35.6" transform="rotate(-90 190.2 35.6)">1</text>
<text x="238.1" y="35.3">A</text>
<text x="250.1" y="35.3">S1</text>
<text x="145.8" y="42" transform="rotate(-90 145.8 42)">3</text>
<text x="148.5" y="37.8">2</text>
<text x="190.2" y="42" transform="rotate(-90 190.2 42)">3</text>
<text x="193" y="37.8">2</text>
<text x="238" y="40.4">B</text>
<text x="238" y="37.8">C</text>
<text x="250.1" y="40.4">S2</text>
<text x="266" y="63.2">1</text>
<text x="266" y="68.3">2</text>
<text x="29.8" y="73.4">1</text>
<text x="42.5" y="73.4">3</text>
<text x="36.6" y="80.7" transform="rotate(-90 36.6 80.7)">2</text>
<text x="45.5" y="93.4" transform="rotate(-90 45.5 93.4)">2</text>
<text x="31" y="96.3">3</text>
<text x="31" y="101.3">4</text>
<text x="58.4" y="101.3">24</text>
<text x="58.4" y="96.3">25</text>
<text x="58.4" y="98.8">35</text>
<text x="210.6" y="100.4" transform="rotate(-90 210.6 100.4)">1</text>
<text x="31" y="103.9">5</text>
<text x="58.4" y="106.4">26</text>
<text x="58.4" y="103.9">34</text>
<text x="210.6" y="106.8" transform="rotate(-90 210.6 106.8)">3</text>
<text x="213.3" y="102.6">2</text>
<text x="58.4" y="111.5">14</text>
<text x="58.4" y="109">29</text>
<text x="219.5" y="113.1" transform="rotate(-90 219.5 113.1)">1</text>
<text x="58.4" y="116.6">13</text>
<text x="58.4" y="114">16</text>
<text x="58.4" y="119.1">23</text>
<text x="219.5" y="119.5" transform="rotate(-90 219.5 119.5)">3</text>
<text x="222.2" y="115.3">2</text>
<text x="58.4" y="121.7">27</text>
<text x="58.4" y="124.2">28</text>
<text x="30.4" y="131.8">17</text>
<text x="30.4" y="126.7">21</text>
<text x="30.4" y="129.3">22</text>
<text x="58.4" y="126.7">30</text>
<text x="58.4" y="129.3">31</text>
<text x="58.4" y="131.8">33</text>
<text x="30.4" y="134.4">18</text>
<text x="30.4" y="136.9">20</text>
<text x="58.4" y="134.4">36</text>
<text x="58.4" y="136.9">37</text>
<text x="30.4" y="139.4">19</text>
<text x="58.4" y="139.4">10</text>
<text x="58.4" y="142">11</text>
<text x="58.4" y="144.5">12</text>
<text x="59" y="147.1">8</text>
<text x="59" y="149.6">9</text>
<text x="59" y="152.1">6</text>
<text x="59" y="154.7">7</text>
<text x="45.5" y="162" transform="rotate(-90 45.5 162)">1</text>
</g>
<g font-size="1.8" fill="#0000c2">
<text x="37" y="41.8">7.4V</text>
<text x="28.7" y="43.8">(2</text>
<text x="31.9" y="43.8">cell)</text>
<text x="37.4" y="43.8">LiPo-Battery</text>
<text x="21.2" y="88.9" transform="rotate(-90 21.2 88.9)">/</text>
<text x="21.2" y="86.4" transform="rotate(-90 21.2 86.4)">A0</text>
<text x="21.2" y="94.5" transform="rotate(-90 21.2 94.5)">IO36</text>
<text x="205.6" y="94.3">Joystick-Module</text>
<text x="223.9" y="98.9">VCC</text>
<text x="225.1" y="105">X</text>
<text x="224.4" y="111.4">SW</text>
<text x="21.2" y="119.2" transform="rotate(-90 21.2 119.2)">/</text>
<text x="21.2" y="116.7" transform="rotate(-90 21.2 116.7)">A3</text>
<text x="225.2" y="117.7">Y</text>
<text x="21.2" y="124.7" transform="rotate(-90 21.2 124.7)">IO39</text>
<text x="96.6" y="125.6" transform="rotate(-90 96.6 125.6)">reserved</text>
<text x="223.8" y="124.3">GND</text>
<text x="96.6" y="129.8" transform="rotate(-90 96.6 129.8)">SPI</text>
<text x="98.7" y="126.9" transform="rotate(-90 98.7 126.9)">(LoRa)</text>
<text x="26.3" y="133.8" transform="rotate(-90 26.3 133.8)">Flash</text>
<text x="26.3" y="138" transform="rotate(-90 26.3 138)">SPI</text>
<text x="66.7" y="149.5">Extra</text>
<text x="72.7" y="149.5">soldering</text>
<text x="82.7" y="149.5">required</text>
<text x="80.8" y="153.3">A6</text>
<text x="87" y="153.3">Input</text>
<text x="93" y="153.3">only</text>
<text x="25.9" y="195.9">https://randomnerdtutorials.com/esp32-pinout-reference-gpios/</text>
<text x="45" y="193.9">Reference</text>
<text x="55.5" y="193.9">for</text>
<text x="59.4" y="193.9">allowed</text>
<text x="67.7" y="193.9">pins:</text>
</g>
</svg>
